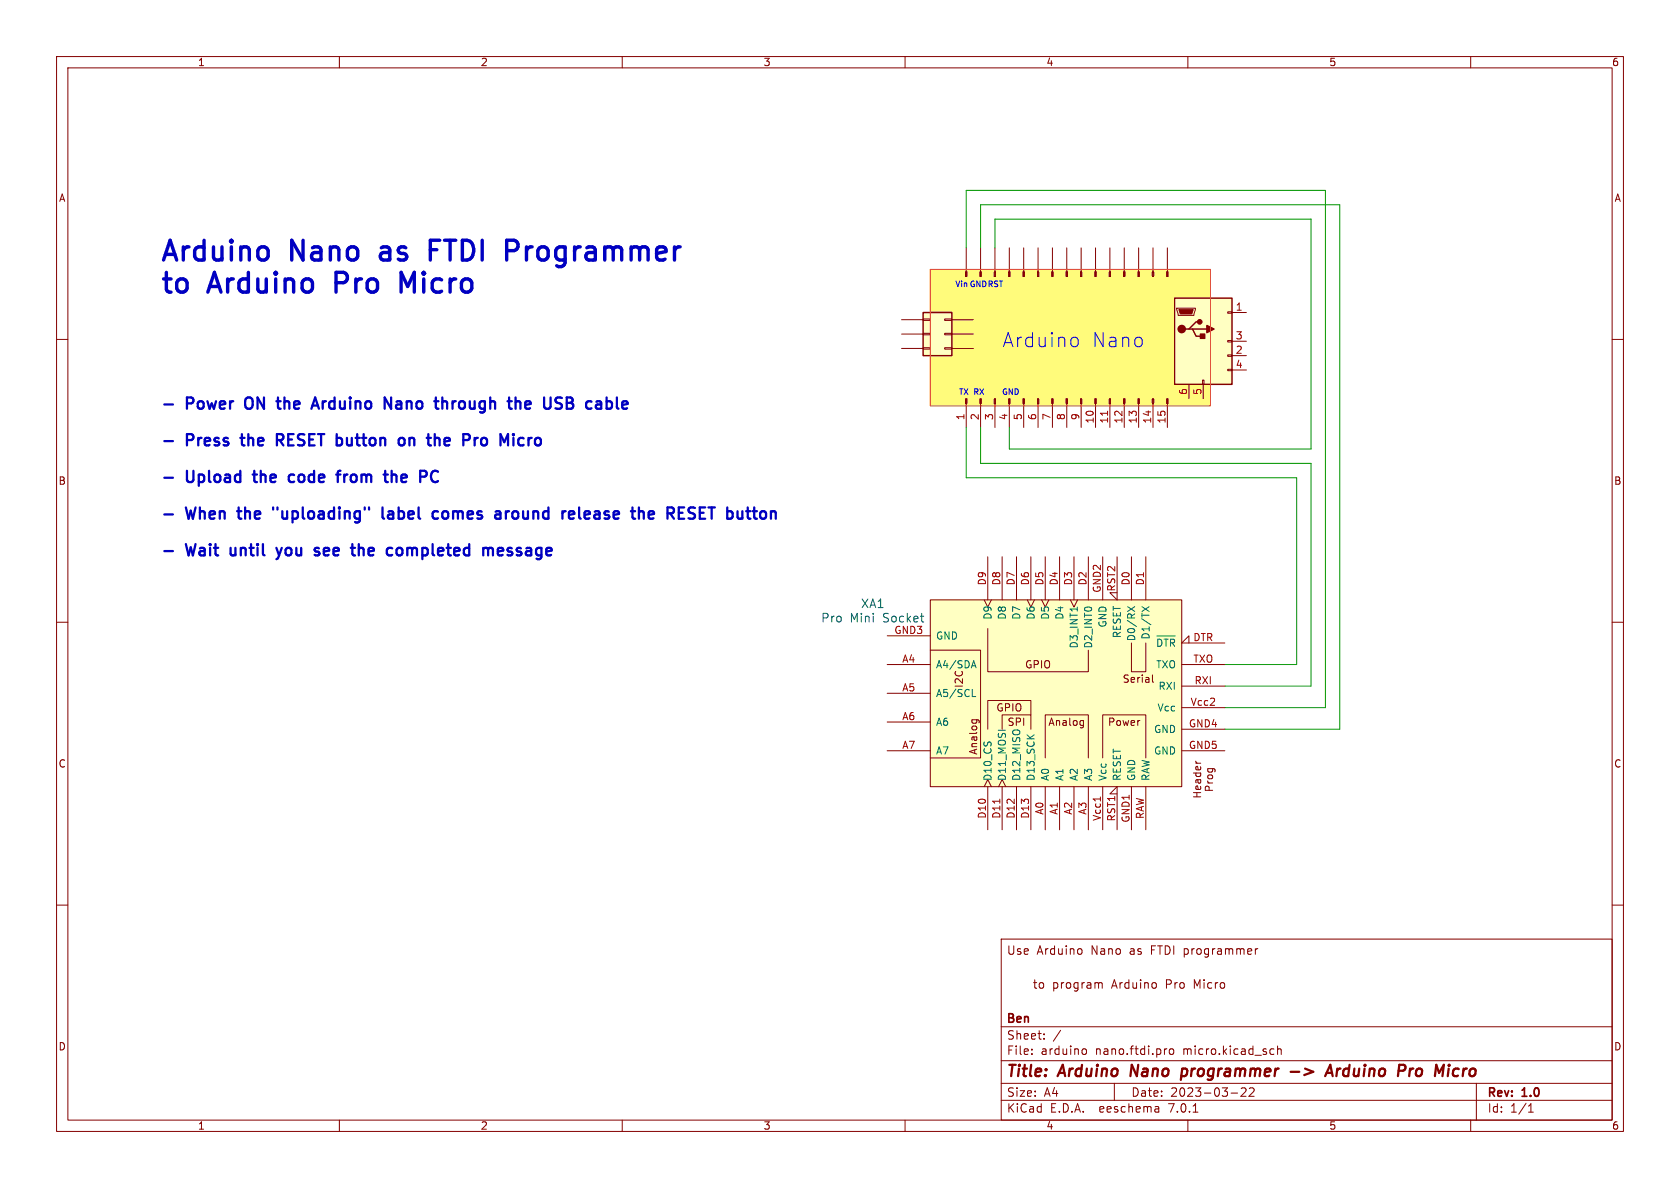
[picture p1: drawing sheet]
<svg xmlns="http://www.w3.org/2000/svg" width="297mm" height="210mm" viewBox="0 0 297 210" stroke-linecap="round" stroke-linejoin="round" font-family="sans-serif">
<g fill="none" stroke="#840000" stroke-width=".18">
<path d="M10 10h277v190h-277zM12 12h273v186h-273zM60 10v2M110 10v2M160 10v2M210 10v2M260 10v2M10 60h2M159.4 59.1h3.8M159.4 56.5h3.8M163.2 56.4h1.3v.2h-1.3zM163.2 58.9h1.3v.3h-1.3z"/>
<path d="M167 56.4h1.3v.2h-1.3zM167 58.9h1.3v.3h-1.3zM168.3 59.1h3.8M168.3 56.5h3.8M170.8 43.8v4.2M173.4 43.8v4.2M175.9 43.8v4.2M178.4 43.8v4.2M181 43.8v4.2M183.5 43.8v4.2M186.1 43.8v4.2M188.6 43.8v4.2"/>
<path d="M191.1 43.8v4.2M193.7 43.8v4.2M196.2 43.8v4.2M198.8 43.8v4.2M201.3 43.8v4.2M203.8 43.8v4.2M206.4 43.8v4.2M208 54.5h3.3v.2l-.2 1.1h-2.8zM217 55.1h.8v.3h-.8zM217.8 55.2h2.5M285 60h2M159.4 61.6h3.8"/>
<path d="M163.2 61.5h1.3v.2h-1.3zM167 61.5h1.3v.2h-1.3zM168.3 61.6h3.8M170.8 71.3v4.3M173.4 71.3v4.3M175.9 71.3v4.3M178.4 71.3v4.3M181 71.3v4.3M183.5 71.3v4.3M186.1 71.3v4.3M188.6 71.3v4.3M191.1 71.3v4.3"/>
<path d="M193.7 71.3v4.3M196.2 71.3v4.3M198.8 71.3v4.3M201.3 71.3v4.3M203.8 71.3v4.3M206.4 71.3v4.3M210.2 67.9v2.6M212.6 67.2h.3v.7h-.3zM212.7 67.9v2.6M217 65.3h.8v.2h-.8zM217 62.7h.8v.3h-.8zM217 60.2h.8v.3h-.8z"/>
<path d="M217.8 62.9h2.5M217.8 60.3h2.5M217.8 65.4h2.5M174.6 98.4v7.6M177.2 98.4v7.6M179.7 98.4v7.6M182.2 98.4v7.6M184.8 98.4v7.6M187.3 98.4v7.6M189.9 98.4v7.6M192.4 98.4v7.6M194.9 98.4v7.6"/>
<path d="M197.5 98.4v7.6l-1.3-1.2h1.3M200 98.4v7.6M202.6 98.4v7.6M10 110h2M156.8 117.5h7.7M156.8 112.4h7.7M164.5 106h44.4v33.1h-44.4zM164.5 114.9h8.9v19.1h-8.9M174 106l.6 1.3 .7-1.3M174.6 111.1v7.6h17.8v-3.8M181.6 106l.6 1.3 .7-1.3M184.1 106l.7 1.3 .6-1.3"/>
<path d="M189.2 106l.7 1.3 .6-1.3M200 113.7v5h2.6v-5M203.7 119.3v1.1l.2 .2M208.9 117.5h7.6M210.2 113.7v-1.3l-1.3 1.3h7.6M285 110h2M156.8 122.6h7.7M156.8 127.6h7.7M156.8 132.7h7.7M171.8 127.2h1.1l.2 .2M171.9 127.2l-.1 .2M172.6 127.2l.1 .2"/>
<path d="M174 139.1l.6-1.3 .7 1.3M174.6 139.1v7.6M176.5 139.1l.7-1.3 .6 1.3M177.2 128.9v-2.5h5v2.5M177.2 139.1v7.6M179.7 139.1v7.6M182.2 126.4v-2.6h-7.6v5.1M182.2 139.1v7.6M184.8 134v-7.6h7.6v7.6M184.8 139.1v7.6M187.3 139.1v7.6M189.9 139.1v7.6"/>
<path d="M191.4 127.4h.1M191.5 127.4v1l-.1 .2M191.5 128.2h-.1M192.4 139.1v7.6M194.9 134v-7.6h7.7v7.6M194.9 139.1v7.6M200 139.1v7.6M202.6 139.1v7.6M208.9 132.7h7.6M208.9 128.9h7.6M208.9 121.3h7.6M208.9 125.1h7.6"/>
<path d="M211 136.6h1.3M211.4 134.5l.3 .4M211.4 134.9h.9M211.5 136.6l-.1 .4 .3 .3 .5-.2v-.5M211.7 137.8l.1 .5 .2 .1 .3-.1-.1-.5M212.2 139l.1 .4-.2 .2-.6-.1v-.5l.2-.1 .1 .7M212.2 135.5l.1 .4-.2 .2-.6-.1v-.5h.2l.1 .6M212.3 137.8l-.8 .1v.5M213.5 138.4h.9M213.5 138l.3 .4M213.5 135.9h1.1l.2 .2v.3M213.6 135.9l-.1 .3 .3 .3 .5-.1v-.5"/>
<path d="M213.6 137.1h.7l.1 .1-.1 .3-.2 .2-.5-.1-.1-.2zM213.8 139.7l-.1-.6-.2-.1h-.3l-.1 .2v.5h1.3M10 160h2M197.5 140.3h-1.3l1.3-1.2v7.6M211 140.9h1.3M211 140.1h1.3M211.6 140.1v.8M285 160h2M177 166h108v32h-108zM191.1 167.8l.2 .2v.4l-.2 .2M194.6 173.7l.3 .2v.8M221.9 167.7v1"/>
<path d="M222.4 167.7l-.3 .1-.2 .2M60 198v2M110 198v2M160 198v2M177 194.5h108M177 191.5h108M177 187.5h108M177 181.5h108M182.4 186.3v.1M182.4 185.5v.1M184.6 183.6v.1M184.6 182.8v.1"/>
<path d="M191.6 185.4l.3 .1 .2 .2-.1 .6-.4 .1M197 191.5v3M204.6 195.6l.3 .2v.8M204.9 196.5l-.5 .1M204.9 196h-.5M206.3 185.4l-.4 .1M206.9 185.5l.3-.1 .3 .3v.4l-.3 .3-.3-.1-.2-.2v-.4zM210 198v2M210.9 196.6h.9M217.6 193.2h1.2M219.5 192.4h-.1M220.1 192.4l.2 .2-.1 .3-.8 .9h.9"/>
<path d="M220.9 192.4h.1M221.6 192.4l.1 .2-.1 .3-.8 .9h.9M224.6 185.5h.6M224.6 186.3h.6M225.9 185.5l.2-.1 .3 .1 .1 .9M225.9 184.9v1.5M260 198v2M261 191.5v6.5M270.2 196.6h.9M270.2 195.5l.4-.4v1.5"/>
</g>
<path d="M208.8 190.1l.6 .1M209 188.9l-.2 2M209.6 188.9l-.6 .1M228.2 189.5h1.5M234.3 190.2l.9-2 .4 2M234.5 189.7h1M249.3 188.9l-.2 1.3M249.7 188.9l-.5 .4M256.1 188.9l-.2 1.3M256.2 188.2v.2M256.2 188.2l-.1 .1 .1 .1M256.2 188.2l.1 .1-.1 .1" fill="none" stroke="#840000" stroke-width=".4"/>
<path d="M164.5 47.6h49.5v24.2h-49.5z" fill="#fffb7b" stroke="#fffb7b" stroke-width=".18"/>
<g fill="#840000" stroke="#840000" stroke-width=".18">
<path d="M206.2 48h.3v.9h-.3z"/>
<path d="M203.7 48h.3v.9h-.3z"/>
<path d="M201.2 48h.2v.9h-.2z"/>
<path d="M198.6 48h.3v.9h-.3z"/>
<path d="M196.1 48h.2v.9h-.2z"/>
<path d="M193.5 48h.3v.9h-.3z"/>
<path d="M191 48h.3v.9h-.3z"/>
<path d="M188.5 48h.2v.9h-.2z"/>
<path d="M185.9 48h.3v.9h-.3z"/>
<path d="M183.4 48h.2v.9h-.2z"/>
<path d="M180.8 48h.3v.9h-.3z"/>
<path d="M178.3 48h.3v.9h-.3z"/>
<path d="M175.8 48h.2v.9h-.2z"/>
<path d="M173.2 48h.3v.9h-.3z"/>
<path d="M170.7 48h.2v.9h-.2z"/>
<path d="M208.4 54.7h2.5l-.2 .8h-2z"/>
<path d="M206.2 70.5h.3v.8h-.3z"/>
<path d="M203.7 70.5h.3v.8h-.3z"/>
<path d="M201.2 70.5h.2v.8h-.2z"/>
<path d="M198.6 70.5h.3v.8h-.3z"/>
<path d="M196.1 70.5h.2v.8h-.2z"/>
<path d="M193.5 70.5h.3v.8h-.3z"/>
<path d="M191 70.5h.3v.8h-.3z"/>
<path d="M188.5 70.5h.2v.8h-.2z"/>
<path d="M185.9 70.5h.3v.8h-.3z"/>
<path d="M183.4 70.5h.2v.8h-.2z"/>
<path d="M180.8 70.5h.3v.8h-.3z"/>
<path d="M178.3 70.5h.3v.8h-.3z"/>
<path d="M175.8 70.5h.2v.8h-.2z"/>
<path d="M173.2 70.5h.3v.8h-.3z"/>
<path d="M170.7 70.5h.2v.8h-.2z"/>
</g>
<g fill="#ffffc2" stroke="#ffffc2" stroke-width=".18">
<path d="M207.6 52.7h10.2v15.2h-10.2z"/>
<path d="M164.5 106h44.4v33.1h-44.4z"/>
<path d="M163.2 55.2h5.1v7.7h-5.1z"/>
</g>
<path d="M163.2 55.2h5.1v7.7h-5.1zM207.6 52.7h10.2v15.2h-10.2zM210.2 58.2h.6l.7 1.2h1.2M210.8 58.2h2.6M212.1 56.9h-.6l-1.3 1.3h-.7" fill="none" stroke="#840000" stroke-width=".25"/>
<g fill="#840000" stroke="#840000" stroke-width=".25">
<path d="M213.4 57.5l1.2 .7-1.2 .6z"/>
<path d="M212.2 59.1h.8v.7h-.8z"/>
<circle cx="208.9" cy="58.2" r=".63"/>
<circle cx="212.1" cy="56.9" r=".38"/>
</g>
<g fill="none" stroke="#006464" stroke-width=".18">
<path d="M162.7 108.9h.6M163.2 110h.1M171.8 117.7h.6M172.1 116.8l.5 1.3M190.5 107.3v.7M199.3 107.2l1.3 .9M200.6 107.2l-1.3 .9M201.9 107.2l1.3 .9M203.2 107.2l-1.3 .9M204.5 112.4h3.3M205.4 113.3l-.2-.3h-.5v1.3M205.8 113h.7"/>
<path d="M206.1 113v1.3M207.7 113.2l-.3-.2h-.5v1.3M171.9 123.1h.6"/>
</g>
<path d="M195.8 72.7v.7M194.5 140.9v.7" fill="none" stroke="#a90000" stroke-width=".18"/>
<path d="M72.1 50.6l-1.2-2.5v3.5M76.1 44.1h1.1M77.7 42.5h-1.6v3.5M89.6 42.5h1.3M89.6 44.3h1.3" fill="none" stroke="#0000c2" stroke-width=".6"/>
<path d="M190.1 59.6l.5 .5v.7l-.5 .5" fill="none" stroke="#0000c2" stroke-width=".18"/>
<g fill="none" stroke="#0000c2" stroke-width=".4">
<path d="M29.1 71.5h1.5M29.1 78h1.5M42.5 77.4h.7M48.9 70.9h.7M49 77.8h.7M49.1 70.3v1.7l.1 .2 .4 .1M49.4 77.8l.7 .9M49.7 76.7h-.7v2M55.1 72.3l.6-2 .7 2M55.2 71.7h1M68 70.3l1.1 2v-2M70.9 77.4a.54 .54 0 0 1 .6 .4v.6a.54 .54 0 0 1-.6 .3"/>
<path d="M77.1 77.4l.5 .1 .1 .2v1M78.3 71l.2-.1 .5 .1 .1 1.3M84.5 77.4a.51 .51 0 0 0-.6 .4M91.4 70.9h.3l.3 .3v1.1M92.4 77.4l-.6 .1-.2 .3 .1 .7 .3 .2h.4M98.6 71.2a.73 .73 0 0 1 .7 .5l-.2 .5-.6 .1M98.6 70.3l.7 .1M107.2 72.2l.6 .1M107.2 70.3v2M107.8 70.9l-.6 .1M29.1 84.5h1.5M29.1 90.9h1.5"/>
<path d="M29.1 97.4h1.5M41.9 90.4h.8M44.7 83.9h.7M48.3 89.7v.4M48.9 96.8l.4 1.4M49.3 98.2l-.2 .5-.2 .1M49.8 96.8l-.5 1.4M51.8 83.9h-.4l-.3 .4v.7l.3 .2h.4M55.9 97.5l.5 .1 .1 .3-.3 .3h-.4M55.9 96.8l.5 .1M59.4 83.9h.8M60.2 83.2l-.4 .1"/>
<path d="M63.4 96.2v2M64 96.8h-.3l-.3 .2M67.6 89.7v1.7l.3 .3M68.9 90.4l-.2 .1M68.9 90.9a.39 .39 0 0 0-.3 .4 .39 .39 0 0 0 .3 .4M69.2 83.2v2M69.8 83.9h-.3l-.3 .2M70.8 96.8a.54 .54 0 0 0-.7 .4v.6a.54 .54 0 0 0 .7 .4M76.7 90.5l.2-.1 .5 .1M76.7 91.6l.2 .1 .5-.1M76.9 83.2a1.08 1.08 0 0 0-.7 1 1.08 1.08 0 0 0 .7 1M78.3 90.6l-.1 .1 .1 .8"/>
<path d="M86.3 97.1l.3-.3 .5 .1v1.3M88.7 96.8h-.4l-.3 .3 .1 1 .6 .1M89 97.3l-1 .2M89.4 90.4v1.3M90 90.4a.51 .51 0 0 0-.6 .3M100.9 90.4l.5 .1 .1 .3-.9 .2M101.4 91.6l-.5 .1M113.5 90.4l.3 .3v1M115.3 90.4h-.3l-.3 .3 .1 .9 .5 .1M115.6 90.8l-.9 .2M121.7 91.6l.8 .1M122.6 89.7h-.5a.49 .49 0 0 0-.4 .5 .49 .49 0 0 0 .4 .5h.4"/>
</g>
<path d="M164.5 47.6h49.5v24.2h-49.5z" fill="none" stroke="#ff4725" stroke-width=".18"/>
<path d="M170.8 43.8v-10.1h63.5v91.4h-17.8M173.4 43.8v-7.6h63.5v92.7h-20.4M175.9 43.8v-5.1h55.9v40.7h-53.4v-3.8M170.8 75.6v8.9h58.4v33h-12.7M173.4 75.6v6.3h58.4v39.4h-15.3" fill="none" stroke="#009600" stroke-width=".18"/>
<g font-size="4.9" fill="#0000c2">
<text x="28.6" y="46.4">Arduino</text>
<text x="51.5" y="46.4">Nano</text>
<text x="68.2" y="46.4">as</text>
<text x="77.6" y="46.4">FTDI</text>
<text x="91.9" y="46.4">Programmer</text>
<text x="28.6" y="52.1">to</text>
<text x="37.2" y="52.1">Arduino</text>
<text x="60.2" y="52.1">Pro</text>
<text x="72.5" y="52.1">Micro</text>
</g>
<g font-size="3.5" fill="#0000c2">
<text x="177.2" y="61.6">Arduino</text>
<text x="192.9" y="61.6">Nano</text>
</g>
<g font-size="2.8" fill="#0000c2">
<text x="33.2" y="72.5">Power</text>
<text x="44.2" y="72.5">ON</text>
<text x="50.5" y="72.5">the</text>
<text x="57.3" y="72.5">Arduino</text>
<text x="70.5" y="72.5">Nano</text>
<text x="80.2" y="72.5">through</text>
<text x="93.7" y="72.5">the</text>
<text x="100.5" y="72.5">USB</text>
<text x="108.6" y="72.5">cable</text>
<text x="33.2" y="79">Press</text>
<text x="43.5" y="79">the</text>
<text x="50.3" y="79">RESET button</text>
<text x="73.1" y="79">on</text>
<text x="78.8" y="79">the</text>
<text x="85.6" y="79">Pro</text>
<text x="92.8" y="79">Micro</text>
<text x="33.2" y="85.5">Upload</text>
<text x="45.7" y="85.5">the</text>
<text x="52.5" y="85.5">code</text>
<text x="61.6" y="85.5">from</text>
<text x="70.6" y="85.5">the</text>
<text x="77.4" y="85.5">PC</text>
<text x="33.2" y="91.9">When</text>
<text x="42.9" y="91.9">the</text>
<text x="49.7" y="91.9">&quot;uploading&quot;</text>
<text x="69.5" y="91.9">label</text>
<text x="79.1" y="91.9">comes</text>
<text x="90.7" y="91.9">around</text>
<text x="103.2" y="91.9">release</text>
<text x="116.1" y="91.9">the</text>
<text x="122.9" y="91.9">RESET button</text>
<text x="33.2" y="98.4">Wait</text>
<text x="41.5" y="98.4">until</text>
<text x="50.4" y="98.4">you</text>
<text x="57.6" y="98.4">see</text>
<text x="64.8" y="98.4">the</text>
<text x="71.6" y="98.4">completed</text>
<text x="89.2" y="98.4">message</text>
</g>
<g font-size="2.8" fill="#840000">
<text x="178" y="190.8">Title:</text>
<text x="187.4" y="190.8">Arduino</text>
<text x="200.6" y="190.8">Nano</text>
<text x="210.2" y="190.8">programmer</text>
<text x="230" y="190.8">-&gt;</text>
<text x="237.1" y="190.8">Arduino</text>
<text x="250.3" y="190.8">Pro</text>
<text x="257.4" y="190.8">Micro</text>
</g>
<g font-size="2.1" fill="#006464">
<text x="152.2" y="107.7">XA1</text>
<text x="145.1" y="110.2">Pro</text>
<text x="150.2" y="110.2">Mini</text>
<text x="156" y="110.2">Socket</text>
</g>
<g font-size="2.1" fill="#840000">
<text x="178" y="168.9">Use</text>
<text x="183.3" y="168.9">Arduino</text>
<text x="192.9" y="168.9">Nano</text>
<text x="199.7" y="168.9">as</text>
<text x="203.5" y="168.9">FTDI programmer</text>
<text x="182.9" y="174.9">to</text>
<text x="186.3" y="174.9">program</text>
<text x="196.8" y="174.9">Arduino</text>
<text x="206.4" y="174.9">Pro</text>
<text x="211.4" y="174.9">Micro</text>
<text x="178" y="183.9">Sheet:</text>
<text x="178" y="181.1">Ben</text>
<text x="186.2" y="183.9">/</text>
<text x="178" y="186.6">File:</text>
<text x="184" y="186.6">arduino</text>
<text x="193.7" y="186.6">nano.ftdi.pro</text>
<text x="209.2" y="186.6">micro.kicad_sch</text>
<text x="178" y="196.8">KiCad</text>
<text x="178" y="194">Size:</text>
<text x="184.6" y="194">A4</text>
<text x="185.7" y="196.8">E.D.A.</text>
<text x="194.4" y="196.8">eeschema</text>
<text x="200" y="194">Date:</text>
<text x="206.7" y="196.8">7.0.1</text>
<text x="206.9" y="194">2023-03-22</text>
<text x="263" y="194.2">Rev:</text>
<text x="263" y="196.8">Id:</text>
<text x="267" y="196.8">1/1</text>
<text x="269.2" y="194.2">1.0</text>
</g>
<g font-size="1.8" fill="#840000">
<text x="35" y="11.8">1</text>
<text x="85" y="11.8">2</text>
<text x="135" y="11.8">3</text>
<text x="185" y="11.8">4</text>
<text x="235" y="11.8">5</text>
<text x="285" y="11.8">6</text>
<text x="10.4" y="35.8">A</text>
<text x="285.4" y="35.8">A</text>
<text x="10.3" y="85.8">B</text>
<text x="285.3" y="85.8">B</text>
<text x="181.2" y="118.3">GPIO</text>
<text x="176.1" y="125.9">GPIO</text>
<text x="198.4" y="120.9">Serial</text>
<text x="185.3" y="128.5">Analog</text>
<text x="195.8" y="128.5">Power</text>
<text x="10.3" y="135.8">C</text>
<text x="285.3" y="135.8">C</text>
<text x="10.3" y="185.8">D</text>
<text x="285.3" y="185.8">D</text>
<text x="35" y="199.8">1</text>
<text x="85" y="199.8">2</text>
<text x="135" y="199.8">3</text>
<text x="185" y="199.8">4</text>
<text x="235" y="199.8">5</text>
<text x="285" y="199.8">6</text>
</g>
<g font-size="1.8" fill="#a90000">
<text x="218.4" y="55">1</text>
<text x="218.4" y="62.6">2</text>
<text x="218.4" y="60.1">3</text>
<text x="218.4" y="65.2">4</text>
<text x="209.9" y="69.9" transform="rotate(-90 209.9 69.9)">6</text>
<text x="212.5" y="69.9" transform="rotate(-90 212.5 69.9)">5</text>
<text x="170.6" y="74.3" transform="rotate(-90 170.6 74.3)">1</text>
<text x="173.1" y="74.3" transform="rotate(-90 173.1 74.3)">2</text>
<text x="175.6" y="74.3" transform="rotate(-90 175.6 74.3)">3</text>
<text x="178.2" y="74.3" transform="rotate(-90 178.2 74.3)">4</text>
<text x="180.7" y="74.3" transform="rotate(-90 180.7 74.3)">5</text>
<text x="183.3" y="74.3" transform="rotate(-90 183.3 74.3)">6</text>
<text x="185.8" y="74.3" transform="rotate(-90 185.8 74.3)">7</text>
<text x="188.3" y="74.3" transform="rotate(-90 188.3 74.3)">8</text>
<text x="190.9" y="74.3" transform="rotate(-90 190.9 74.3)">9</text>
<text x="193.4" y="74.9" transform="rotate(-90 193.4 74.9)">10</text>
<text x="196" y="74.9" transform="rotate(-90 196 74.9)">11</text>
<text x="198.5" y="74.9" transform="rotate(-90 198.5 74.9)">12</text>
<text x="201" y="74.9" transform="rotate(-90 201 74.9)">13</text>
<text x="203.6" y="74.9" transform="rotate(-90 203.6 74.9)">14</text>
<text x="206.1" y="74.9" transform="rotate(-90 206.1 74.9)">15</text>
<text x="174.4" y="103.5" transform="rotate(-90 174.4 103.5)">D9</text>
<text x="176.9" y="103.5" transform="rotate(-90 176.9 103.5)">D8</text>
<text x="179.5" y="103.5" transform="rotate(-90 179.5 103.5)">D7</text>
<text x="182" y="103.5" transform="rotate(-90 182 103.5)">D6</text>
<text x="184.5" y="103.5" transform="rotate(-90 184.5 103.5)">D5</text>
<text x="187.1" y="103.5" transform="rotate(-90 187.1 103.5)">D4</text>
<text x="189.6" y="103.5" transform="rotate(-90 189.6 103.5)">D3</text>
<text x="192.2" y="103.5" transform="rotate(-90 192.2 103.5)">D2</text>
<text x="194.7" y="104.8" transform="rotate(-90 194.7 104.8)">GND2</text>
<text x="197.2" y="104.6" transform="rotate(-90 197.2 104.6)">RST2</text>
<text x="199.8" y="103.5" transform="rotate(-90 199.8 103.5)">D0</text>
<text x="202.3" y="103.5" transform="rotate(-90 202.3 103.5)">D1</text>
<text x="158.1" y="112.1">GND3</text>
<text x="210.9" y="113.4">DTR</text>
<text x="159.4" y="117.2">A4</text>
<text x="210.9" y="117.2">TXO</text>
<text x="159.4" y="122.3">A5</text>
<text x="210.4" y="124.8">Vcc2</text>
<text x="211.1" y="121">RXI</text>
<text x="159.4" y="127.4">A6</text>
<text x="210.1" y="128.7">GND4</text>
<text x="159.4" y="132.5">A7</text>
<text x="210.1" y="132.5">GND5</text>
<text x="174.4" y="144.8" transform="rotate(-90 174.4 144.8)">D10</text>
<text x="176.9" y="144.8" transform="rotate(-90 176.9 144.8)">D11</text>
<text x="179.5" y="144.8" transform="rotate(-90 179.5 144.8)">D12</text>
<text x="182" y="144.8" transform="rotate(-90 182 144.8)">D13</text>
<text x="184.5" y="144.1" transform="rotate(-90 184.5 144.1)">A0</text>
<text x="187.1" y="144.1" transform="rotate(-90 187.1 144.1)">A1</text>
<text x="189.6" y="144.1" transform="rotate(-90 189.6 144.1)">A2</text>
<text x="192.2" y="144.1" transform="rotate(-90 192.2 144.1)">A3</text>
<text x="194.7" y="145.2" transform="rotate(-90 194.7 145.2)">Vcc1</text>
<text x="197.2" y="145.3" transform="rotate(-90 197.2 145.3)">RST1</text>
<text x="199.8" y="145.5" transform="rotate(-90 199.8 145.5)">GND1</text>
<text x="202.3" y="144.8" transform="rotate(-90 202.3 144.8)">RAW</text>
</g>
<g font-size="1.8" fill="#006464">
<text x="165.5" y="113.2">GND</text>
<text x="175.5" y="109.7" transform="rotate(-90 175.5 109.7)">D9</text>
<text x="178" y="109.7" transform="rotate(-90 178 109.7)">D8</text>
<text x="180.5" y="109.7" transform="rotate(-90 180.5 109.7)">D7</text>
<text x="183.1" y="109.7" transform="rotate(-90 183.1 109.7)">D6</text>
<text x="185.6" y="109.7" transform="rotate(-90 185.6 109.7)">D5</text>
<text x="188.2" y="109.7" transform="rotate(-90 188.2 109.7)">D4</text>
<text x="195.8" y="111.1" transform="rotate(-90 195.8 111.1)">GND</text>
<text x="198.3" y="112.9" transform="rotate(-90 198.3 112.9)">RESET</text>
<text x="200.9" y="113.5" transform="rotate(-90 200.9 113.5)">D0/RX</text>
<text x="203.4" y="113.2" transform="rotate(-90 203.4 113.2)">D1/TX</text>
<text x="165.5" y="118.3">A4/SDA</text>
<text x="190.7" y="114.7" transform="rotate(-90 190.7 114.7)">D3_INT1</text>
<text x="193.2" y="114.7" transform="rotate(-90 193.2 114.7)">D2_INT0</text>
<text x="204.3" y="115.1">~{DTR}</text>
<text x="204.3" y="118.3">TXO</text>
<text x="165.5" y="123.4">A5/SCL</text>
<text x="170.4" y="121.7" transform="rotate(-90 170.4 121.7)">I2C</text>
<text x="204.5" y="125.9">Vcc</text>
<text x="204.7" y="122.1">RXI</text>
<text x="165.5" y="128.5">A6</text>
<text x="178.1" y="128.5">SPI</text>
<text x="203.9" y="129.7">GND</text>
<text x="165.5" y="133.5">A7</text>
<text x="172.9" y="133.5" transform="rotate(-90 172.9 133.5)">Analog</text>
<text x="203.9" y="133.5">GND</text>
<text x="175.5" y="138" transform="rotate(-90 175.5 138)">D10_CS</text>
<text x="178" y="138" transform="rotate(-90 178 138)">D11_MOSI</text>
<text x="180.5" y="138" transform="rotate(-90 180.5 138)">D12_MISO</text>
<text x="183.1" y="138" transform="rotate(-90 183.1 138)">D13_SCK</text>
<text x="185.6" y="138" transform="rotate(-90 185.6 138)">A0</text>
<text x="188.2" y="138" transform="rotate(-90 188.2 138)">A1</text>
<text x="190.7" y="138" transform="rotate(-90 190.7 138)">A2</text>
<text x="193.2" y="138" transform="rotate(-90 193.2 138)">A3</text>
<text x="195.8" y="138" transform="rotate(-90 195.8 138)">Vcc</text>
<text x="198.3" y="138" transform="rotate(-90 198.3 138)">RESET</text>
<text x="200.9" y="138" transform="rotate(-90 200.9 138)">GND</text>
<text x="203.4" y="138" transform="rotate(-90 203.4 138)">RAW</text>
</g>
<g font-size="1.4" fill="#0000c2">
<text x="168.9" y="50.8">Vin GNDRST</text>
<text x="169.5" y="69.9">TX RX</text>
<text x="177.2" y="69.9">GND</text>
</g>
</svg>
